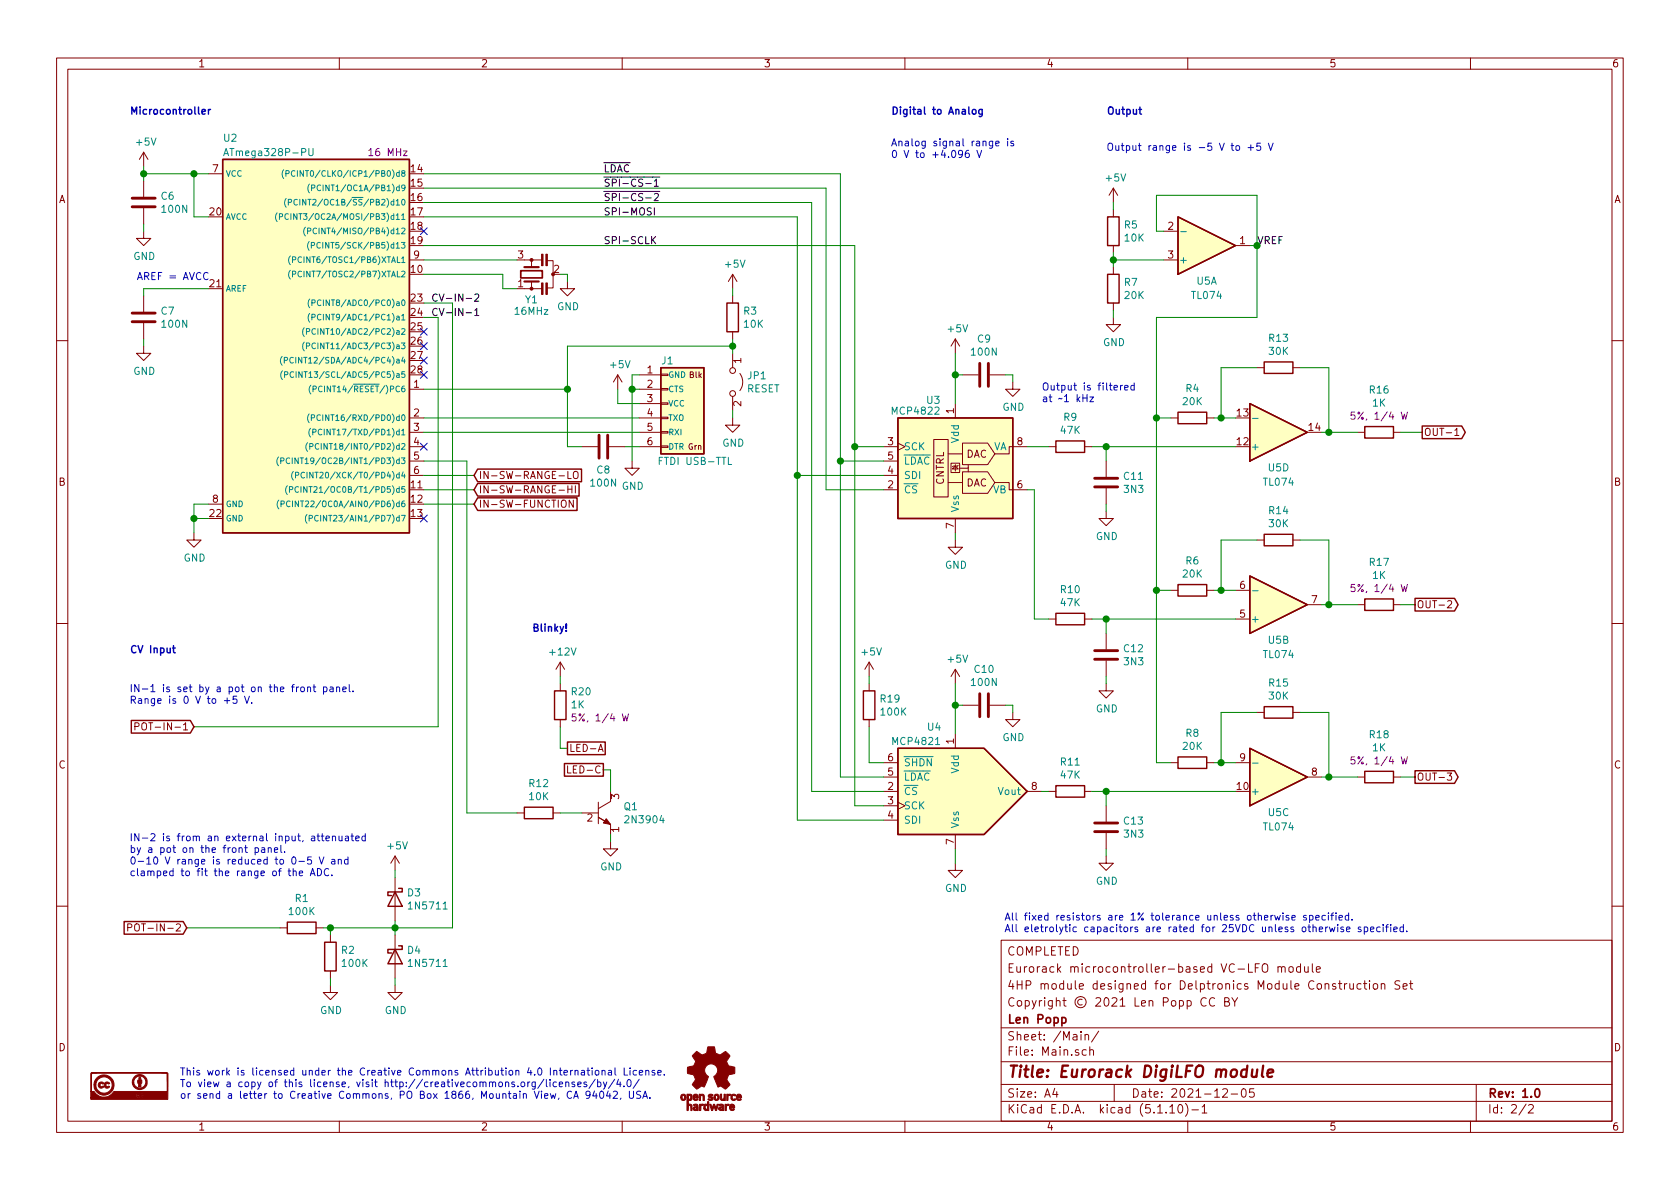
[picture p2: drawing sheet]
<svg xmlns="http://www.w3.org/2000/svg" width="297mm" height="210mm" viewBox="0 0 297 210" stroke-linecap="round" stroke-linejoin="round" font-family="sans-serif">
<g fill="none" stroke="#840000" stroke-width=".18">
<path d="M10 10.3h277v189.9h-277zM12 12.2h273v186.1h-273zM60 10.3v1.9M110 10.3v1.9M160 10.3v1.9M210 10.3v1.9M260 10.3v1.9M25.4 26.9v2.6M25.4 32v2.8M25.4 36.8v2.8M25.4 26.9l-.8 1.3M25.4 26.9l.8 1.3"/>
<path d="M36.8 30.7h2.6M196.8 33.3v2.5M196.8 37.1v1.2M196.8 33.3l-.7 1.2M196.8 33.3l.8 1.2M25.4 40.9v1.3h1.3l-1.3 1.2-1.3-1.2h1.3M25.4 52.3v2.8M25.4 57.1v2.8M72.4 46h2.5M92.7 46h3.1M92.7 51h3.1M94 46v1.2"/>
<path d="M94 49.9v1.1M96.8 46.1h1v4.8h-1.2M100.3 49.8v1.2h1.3l-1.3 1.3-1.2-1.3h1.2M129.5 48.5v2.5M129.5 52.3v1.3M129.5 58.7v1.2M129.5 48.5l-.7 1.3M129.5 48.5l.8 1.3M168.9 59.9v2.6M168.9 59.9l-.8 1.3M168.9 59.9l.8 1.3M196.8 56.1v1.3h1.3l-1.3 1.3-1.2-1.3h1.2"/>
<path d="M196.8 43.4v1.3M196.8 47.2v1.3M196.8 53.6v1.3M205.7 46h2.6M205.7 40.9h2.6M218.4 43.4h2.6M10 60.2h2M25.4 61.2v1.3h1.3l-1.3 1.2-1.3-1.2h1.3M72.4 76.4h2.5M72.4 68.8h2.5M72.4 73.9h2.5M72.4 79h2.5"/>
<path d="M102.9 79h2.8M107.7 79h2.8M109.2 66.3l-.7 1.3M109.2 66.3v2.5M109.2 66.3l.8 1.3M113 76.4h3.8M113 68.8h3.8M113 73.9h3.8M113 79h3.8M113 66.3h3.8M113 71.4h3.8M116.8 78.9h1.3v.2h-1.3z"/>
<path d="M116.8 76.3h1.3v.3h-1.3zM116.8 73.8h1.3v.2h-1.3zM116.8 71.2h1.3v.3h-1.3zM116.8 68.7h1.3v.3h-1.3zM116.8 66.2h1.3v.2h-1.3zM129.5 73.9v1.3h1.3l-1.3 1.2-1.2-1.2h1.2M129.5 62.5v2.5M129.5 70.1v2.5M130.8 66a2.53 2.53 0 0 1 0 3.1M156.2 79h2.5M158.7 78.4l1.3 .6-1.3 .6M165.1 77.7h2.5v10.2h-2.5z"/>
<path d="M168.9 71.4v2.5M170.2 78.4h4.4l1.3 1.9-1.3 1.9h-4.4zM170.2 66.3h2.8M175 66.3h2.8M179.1 67.6v1.2h1.2l-1.2 1.3-1.3-1.3h1.3M181.6 79h-3.2v1.3h-2.5M185.4 79h1.3M191.8 79h1.2M207 73.9h1.3M213.4 73.9h1.2M222.2 65h1.3M228.6 65h1.3"/>
<path d="M240 76.4h1.3M246.4 76.4h1.2M257.2 76.1l.4-.4v1.3M257.2 77h.7M285 60.2h2M34.3 94.2v1.3h1.3l-1.3 1.3-1.3-1.3h1.3M36.8 89.1h2.6M72.4 81.5h2.5M72.4 84.1h2.5M98.8 86.7h1M99.3 88.6l.2-.2a.45 .45 0 0 1 .6 .5v.4l-.2 .4h-.5a1 1 0 0 1-.1-1.1zM100.4 83.4v1.2h.6"/>
<path d="M100.4 85.9v1.3M100.4 86.5h.7M101.1 85.9v1.3M101.4 88.4v1.3l-.8-1.3v1.3M101.4 83.5a.45 .45 0 0 1 .8 0 .88 .88 0 0 1-.3 1.1h-.4a1.07 1.07 0 0 1-.1-1.1zM101.7 85.9v1.3M111.8 81.5v1.3h1.2l-1.2 1.3-1.3-1.3h1.3M156.2 81.5h2.5M156.2 84.1h2.5M156.2 86.6h2.5M167.6 85.3h2.6M167.6 80.3h2.6"/>
<path d="M168.1 81.9h1.6v1.7h-1.6zM168.9 95.5v1.3h1.3l-1.3 1.2-1.3-1.2h1.3M168.9 82.4l.5 .5h-1zM168.9 82.2v1.1M168.9 91.7v2.5M169.4 82.3l-.1 .1h-.8l-.1 .1M170.2 83.4h4.4l1.3 1.9-1.3 1.9h-4.4zM171.2 82.3v.5h-1.5M171.2 82.7v.7M175.9 85.3h2.5v1.3h3.2M195.6 90.4v1.3h1.2l-1.2 1.3-1.3-1.3h1.3M195.6 81.5v2.8"/>
<path d="M195.6 86.4v2.7M222.2 95.5h1.3M228.6 95.5h1.3M10 110.3h2M99.1 117.1l-.8 1.3M99.1 117.1v2.5M99.1 117.1l.7 1.3M153.7 117.1v2.5M153.7 117.1l-.8 1.3M153.7 117.1l.7 1.3M168.9 118.4v2.5M168.9 118.4l-.8 1.2"/>
<path d="M168.9 118.4l.8 1.2M185.4 109.5h1.3M191.8 109.5h1.2M195.6 112v2.8M195.6 116.8v2.8M207 104.4h1.3M213.4 104.4h1.2M218.4 109.5h2.6M218.4 104.4h2.6M231.1 106.9h2.6M240 106.9h1.3M246.4 106.9h1.2"/>
<path d="M256 106.3l.4-.1 .3 .4-.1 .2-.7 .7h.8M285 110.3h2M23.9 128.5l.6-.1v-.5l-.6-.1v1.3M25.1 128a.45 .45 0 0 1 .8 0 .88 .88 0 0 1-.3 1.1l-.4-.1a1.07 1.07 0 0 1-.1-1zM99.1 120.9v1.3M99.1 127.2v1.3M100.4 135.4v1.3h.6M105.8 132.9l.4-1.3 .4 1.3M105.9 132.5h.6M153.7 120.9v1.3M153.7 127.2v1.3M156.2 139.9h2.5"/>
<path d="M156.2 137.4h2.5M156.2 134.9h2.5M168.9 129.8v2.5M170.2 124.7h2.8M175 124.7h2.8M179.1 126v1.2h1.2l-1.2 1.3-1.3-1.3h1.3M181.6 139.9h2.5M185.4 139.9h1.3M191.8 139.9h1.2M195.6 120.9v1.3h1.2l-1.2 1.2-1.3-1.2h1.3M207 134.9h1.3M213.4 134.9h1.2"/>
<path d="M218.4 134.9h2.6M222.2 126h1.3M228.6 126h1.3M231.1 137.4h2.6M240 137.4h1.3M246.4 137.4h1.2M255.9 136.7h.8l-.4 .5 .3 .1v.6l-.5 .1-.2-.2M69.8 151.4l-.7 1.2M69.8 151.4v2.5M69.8 155.2v7.6M69.8 151.4l.8 1.2M91.4 143.8h1.3"/>
<path d="M97.8 143.8h1.3M102.9 143.8h2.9M105.8 141.9v3.8M105.8 144.5l2.1 1.3v1.8M107.9 148.8v1.3h1.3l-1.3 1.3-1.2-1.3h1.2M107.9 141.7l-2.1 1.3M156.2 142.5h2.5M156.2 145h2.5M158.7 141.9l1.3 .6-1.3 .6M168.9 152.6v1.3h1.3l-1.3 1.3-1.3-1.3h1.3M168.9 147.6v2.5M195.6 151.4v1.2h1.2l-1.2 1.3-1.3-1.3h1.3"/>
<path d="M195.6 142.5v2.8M195.6 147.3v2.8M10 160.2h2M22.6 164l.7-.1v-.4l-.7-.1v1.2M23.9 163.5a.45 .45 0 0 1 .7 0 .88 .88 0 0 1-.3 1.1h-.3a1.07 1.07 0 0 1-.1-1.1zM49.5 164.1h1.3M55.9 164.1h1.2M58.4 174.2v1.3h1.3l-1.3 1.3-1.3-1.3h1.3M58.4 165.3v1.3M58.4 171.7v1.3M69.8 174.2v1.3h1.3l-1.3 1.3-1.2-1.3h1.2M69.8 165.3v7.7"/>
<path d="M177 166.3h108v32h-108zM213.3 176.6a.7 .7 0 0 0-1 .2 .7 .7 0 0 0 .2 .9 .55 .55 0 0 0 .8 .1M214.8 176.6a.7 .7 0 0 0-1 .2 .7 .7 0 0 0 .2 .9 .55 .55 0 0 0 .8 .1M216.5 177.1h.5l.2-.1 .1-.3-.3-.3h-.5v1.5h.6l.3-.3a.41 .41 0 0 0-.4-.5M217.8 176.4l.5 .8 .5-.8M218.3 177.2v.7M223.2 170.7a.49 .49 0 0 1 .6-.3 .49 .49 0 0 1 .4 .5v.5a.5 .5 0 0 1-.5 .5 .5 .5 0 0 1-.5-.5zM226 171.1l.2-.2 .3 .1 .1 .9M226 170.9v1M226.6 171.1l.2-.2 .4 .1v.9M227.9 171.1l.3-.2 .4 .2v.7l-.2 .1-.5-.1zM229.9 171l-.4-.1-.3 .3 .1 .6 .2 .1h.4"/>
<path d="M229.9 170.4v1.5M230.7 170.9v.8a.37 .37 0 0 0 .6 .1M231.3 170.9v1M232 170.4v1.3l.2 .2M232.7 171.4l.8-.1-.1-.3-.5-.1-.2 .2 .1 .8h.6M236.7 173.9h.5M236.9 173.4v1.3l.3 .2M237.7 173.9v1M238.2 173.9l-.5 .3M238.7 173.9v.9l.4 .1 .2-.1M239.3 173.9v1M240.6 174l-.4-.1-.3 .3 .1 .6 .2 .1 .4-.1"/>
<path d="M241.1 173.9h.6M241.3 173.4v1.3l.4 .2M242.1 173.4v.2M242.1 173.9v1M242.9 174.1l.2-.2 .4 .2v.7l-.2 .1-.4-.1zM244.2 174.1l.2-.2 .4 .1 .1 .9M244.2 173.9v1M247.5 173.5l-.6-.1-.3 .3 .1 .3 .7 .3 .1 .2-.1 .3a.62 .62 0 0 1-.8 0M248.1 174.4l.7-.1-.1-.3-.4-.1-.2 .2v.7h.6M249.2 173.9h.6M249.4 173.4v1.3l.4 .2M285 160.2h2"/>
<path d="M60 198.3v1.9M110 198.3v1.9M160 198.3v1.9M177 194.8h108M177 191.8h108M177 187.8h108M177 181.8h108M186.5 192.5l-.4 1h1M186.8 193v1M191.1 182.4v.2M191.1 182.9v1M191.8 183.1l.2-.2 .4 .1 .1 .9"/>
<path d="M191.8 182.9v1M192 185.7l-.4-.1-.3 .3 .1 .6 .2 .1 .4-.1M192.7 185.7h.1a.37 .37 0 0 1 .5 .1v.8M192.7 185.1v1.5M194.3 182.3l-1.3 2M197 191.8v3M206.8 195.8l.5-.5v1.5M206.8 196.8h.9M208.5 195.4l.1-.1a.8 .8 0 0 1 .5 .8 .8 .8 0 0 1-.5 .7 1 1 0 0 1-.1-1.4zM209.6 195.1a1.71 1.71 0 0 1 0 2.3M210 198.3v1.9M210.7 196.3h1.2"/>
<path d="M212.5 195.8l.5-.5v1.5M212.5 196.8h.9M216.2 192.7l.2-.2h.4l.2 .5-.9 1h.9M217.7 193.5h1.1M219.6 192.7l.4-.2a.94 .94 0 0 1 0 1.5 .82 .82 0 0 1-.4-1.3zM221.7 192.5h-.7l-.1 .7 .2-.1 .5 .1 .2 .2-.1 .5-.2 .1-.6-.1M260 198.3v1.9M261 191.8v6.5M269.8 195.2l-1.2 2M270.3 195.5l.2-.2h.3l.3 .5-.9 1h.9"/>
<circle cx="129.5" cy="65.5" r=".51"/>
<circle cx="129.5" cy="69.6" r=".51"/>
</g>
<path d="M92.1 47.9h3.8v1.2h-3.8zM187.8 180l.4-.1 .3 .3-.1 .6-.2 .1-.4-.1M271.5 192.7l.2-.2a.81 .81 0 0 1 .6 .6 .81 .81 0 0 1-.3 .8l-.1 .1a.79 .79 0 0 1-.4-1.3z" fill="none" stroke="#840000" stroke-width=".3"/>
<path d="M221.4 189.1v1.2a.59 .59 0 0 0 .7 0M222.3 189.1l-.2 1.3M223.3 188.4l-.2 1.8 .3 .2M224.1 189.8l1-.2-.1-.4-.5-.1-.3 .3v.9l.1 .1 .6-.1" fill="none" stroke="#840000" stroke-width=".41"/>
<g fill="none" stroke="#840000" stroke-width=".25">
<path d="M39.4 28.2h33v66h-33zM195.8 38.3h2.1v5.1h-2.1zM208.3 38.3l10.1 5.1-10.1 5.1zM128.5 53.6h2.1v5.1h-2.1zM195.8 48.5h2.1v5.1h-2.1zM116.8 65h7.7v15.3h-7.7zM158.7 73.9h20.4v17.8h-20.4zM186.7 78h5.1v2h-5.1zM208.3 72.9h5.1v2h-5.1zM221 71.4l10.1 5-10.1 5.1zM223.5 64h5.1v2h-5.1zM241.3 75.4h5.1v2.1h-5.1z"/>
<path d="M251.5 75.3h6.9l.7 1.1-.7 1.2h-6.9zM84.5 85.5h17.9v2.2h-17.9l-.7-1.1zM84.5 88h17.5v2.3h-17.5l-.7-1.2zM84.5 83h18.3v2.2h-18.3l-.7-1.1zM223.5 94.5h5.1v2h-5.1zM186.7 108.5h5.1v2h-5.1zM208.3 103.4h5.1v2h-5.1zM221 101.8l10.1 5.1-10.1 5.1zM241.3 105.9h5.1v2h-5.1zM250.2 105.8h7l.6 1.1-.6 1.1h-7zM23.2 127.4h10.5l.6 1.1-.6 1.1h-10.5zM98 122.2h2.1v5h-2.1z"/>
<path d="M99.8 135h6.9v2.3h-6.9zM100.3 131.2h6.7v2.2h-6.7zM152.7 122.2h2v5h-2zM158.7 132.3h15.3l7.6 7.6-7.6 7.7h-15.3zM186.7 138.9h5.1v2.1h-5.1zM208.3 133.9h5.1v2h-5.1zM221 132.3l10.1 5.1-10.1 5.1zM223.5 125h5.1v2h-5.1zM241.3 136.4h5.1v2h-5.1zM250.2 136.3h7l.6 1.1-.6 1.1h-7zM69.8 157.7l1.3 2.6h-2.5zM70.5 157.1h.6v.6h-2.5v.7h.6"/>
<path d="M92.7 142.7h5.1v2.1h-5.1zM21.9 163h10.5l.6 1.1-.6 1.1h-10.5zM50.8 163.1h5.1v2h-5.1zM57.4 166.6h2v5.1h-2zM69.8 167.9l1.3 2.5h-2.5zM70.5 167.3h.6v.6h-2.5v.6h.6"/>
</g>
<path d="M239.5 72.9h-.6v.6l.4-.2 .3 .3v.3l-.3 .2-.4-.1M247.8 72.9l.3 1.2 .2-.9 .2 .9 .3-1.2M239.5 103.3h-.6v.7l.4-.2 .3 .3v.3l-.3 .2-.4-.1M247.8 103.3l.3 1.3 .2-.9 .2 .9 .3-1.3M101.8 126.2h-.6l-.1 .6 .5-.1 .3 .3v.3l-.3 .2-.5-.1M110 126.2l.3 1.3 .3-.9 .2 .9 .3-1.3M239.5 133.8h-.6v.6l.4-.1 .3 .3v.3l-.3 .2-.4-.1M247.8 133.8l.3 1.3 .2-.9 .2 .9 .3-1.3" fill="none" stroke="#840084" stroke-width=".18"/>
<g fill="none" stroke="#840000" stroke-width=".51">
<path d="M23.4 36.6h4M23.4 35h4M23.4 56.9h4M23.4 55.4h4M105.9 77v4M107.4 77v4M173.2 64.3v4M174.8 64.3v4M193.5 86.1h4.1M193.5 84.6h4.1M193.5 116.6h4.1M193.5 115.1h4.1"/>
<path d="M173.2 122.7v4M174.8 122.7v4M193.5 147.1h4.1M193.5 145.5h4.1"/>
</g>
<g fill="#ffffc2" stroke="#ffffc2" stroke-width=".18">
<path d="M221 101.8l10.1 5.1-10.1 5.1z"/>
<path d="M158.7 132.3h15.3l7.6 7.6-7.6 7.7h-15.3z"/>
<path d="M221 132.3l10.1 5.1-10.1 5.1z"/>
<path d="M221 71.4l10.1 5-10.1 5.1z"/>
<path d="M39.4 28.2h33v66h-33z"/>
<path d="M105.8 144.5l2.1 1.3z"/>
<path d="M116.8 65h7.7v15.3h-7.7z"/>
<path d="M208.3 38.3l10.1 5.1-10.1 5.1z"/>
<path d="M158.7 73.9h20.4v17.8h-20.4z"/>
</g>
<g fill="none" stroke="#008484" stroke-width=".18">
<path d="M39.5 27.5l.5-1.2 .4 1.2M39.7 27.2h.6M49 37.6a1.2 1.2 0 0 0 0 1.6M49.4 38.3h.5v-.4l-.5-.1v1M50.2 30a1.2 1.2 0 0 0 0 1.6M50.5 30.7h.5l.1-.5h-.6v1M50.6 35.1a1.2 1.2 0 0 0 0 1.5M51 35.8l.5-.1v-.4l-.5-.1v1.1M51 37.9a.45 .45 0 0 0-.6 .1 .45 .45 0 0 0 0 .6l.3 .2 .3-.1M51.4 37.8v1M52.1 30.2a.46 .46 0 0 0-.6 .5 .46 .46 0 0 0 .6 .4M52.6 35.3a.46 .46 0 0 0-.6 .1 .46 .46 0 0 0 0 .6l.3 .3 .3-.1"/>
<path d="M52.6 30.2v1M53 35.2v1.1M54.6 26.3v1l.3 .2h.3l.1-.2v-1M54.7 32.6a1.2 1.2 0 0 0 0 1.5M55.1 33.2h.5v-.4l-.5-.1v1M56.7 32.8a.46 .46 0 0 0-.6 .4 .46 .46 0 0 0 .6 .4M51.3 47.8a1.13 1.13 0 0 0 0 1.5M51.3 45.3a1.13 1.13 0 0 0 0 1.5M51.7 48.5l.5-.1v-.4l-.5-.1v1.1M51.7 45.9h.5v-.4l-.5-.1v1M53.3 48a.46 .46 0 0 0-.6 .4 .46 .46 0 0 0 .6 .5M53.3 45.5a.46 .46 0 0 0-.6 .4 .46 .46 0 0 0 .6 .4"/>
<path d="M53.8 58a1.2 1.2 0 0 0 0 1.5M54 40.2a1.13 1.13 0 0 0 0 1.5M54.2 58.6h.5v-.4l-.5-.1v1M54.4 40.9l.5-.1v-.4l-.5-.1v1M54.7 42.7a1.2 1.2 0 0 0 0 1.6M54.8 52.9a1.2 1.2 0 0 0 0 1.5M54.8 55.4a1.2 1.2 0 0 0 0 1.6M55 43.4h.5l.1-.5h-.6v1M55.1 53.6l.5-.1 .1-.4-.6-.1v1M55.1 56.1h.5l.1-.5h-.6v1M55.8 58.2a.46 .46 0 0 0-.7 .4 .46 .46 0 0 0 .7 .4M56 40.4a.46 .46 0 0 0-.7 .4 .46 .46 0 0 0 .7 .4"/>
<path d="M56.6 42.9a.46 .46 0 0 0-.5 .1 .46 .46 0 0 0 0 .6l.3 .3 .2-.1M56.7 53.1a.46 .46 0 0 0-.6 .4 .46 .46 0 0 0 .6 .4M56.7 55.6a.46 .46 0 0 0-.6 .5 .46 .46 0 0 0 .6 .4M208.8 41h1M49.9 63a1.13 1.13 0 0 0 0 1.6M49.9 65.6a1.13 1.13 0 0 0 0 1.5M50.3 63.7h.4l.1-.4-.5-.1v1M50.3 66.3l.5-.1 .1-.4-.6-.1v1M51.9 63.3a.46 .46 0 0 0-.7 .4 .46 .46 0 0 0 .7 .4M51.9 65.8a.46 .46 0 0 0-.6 .4 .46 .46 0 0 0 .6 .4M52.3 63.2v1M52.3 65.7v1"/>
<path d="M53.8 60.5a1.2 1.2 0 0 0 0 1.5M54.2 61.2l.5-.1v-.4l-.5-.1v1.1M54.4 78.3a1.13 1.13 0 0 0 0 1.5M54.7 73.2a1.2 1.2 0 0 0 0 1.5M54.8 79l.4-.1 .1-.4-.5-.1v1M54.9 75.7a1.13 1.13 0 0 0 0 1.6M55 68.1a1.13 1.13 0 0 0 0 1.6M55 73.9l.5-.1 .1-.4-.6-.1v1.1M55.3 76.4h.5v-.4l-.5-.1v1M55.3 68.8h.5l.1-.5h-.6v1M55.8 60.7a.46 .46 0 0 0-.7 .4 .46 .46 0 0 0 .7 .5M56.4 78.5a.46 .46 0 0 0-.7 .4 .46 .46 0 0 0 .7 .4"/>
<path d="M56.6 73.4a.46 .46 0 0 0-.5 .1 .46 .46 0 0 0 0 .6l.3 .3 .2-.1M56.9 76a.46 .46 0 0 0-.6 .4 .46 .46 0 0 0 .6 .4M56.9 68.3a.46 .46 0 0 0-.6 .5 .46 .46 0 0 0 .6 .4M221.5 74h1M49.3 80.8a1.13 1.13 0 0 0 0 1.6M49.3 88.4a1.13 1.13 0 0 0 0 1.6M49.6 81.5h.5l.1-.5h-.6v1M49.7 89.1h.5v-.4l-.5-.1v1M50.8 85.9a1.13 1.13 0 0 0 0 1.5M51.2 86.6l.5-.1v-.4l-.5-.1v1.1M51.2 81a.46 .46 0 0 0-.6 .5 .46 .46 0 0 0 .6 .4M51.3 88.7a.46 .46 0 0 0-.7 .4 .46 .46 0 0 0 .7 .4"/>
<path d="M51.7 81v1M51.7 88.6v1M51.9 83.4a1.13 1.13 0 0 0 0 1.5M52.2 84h.5l.1-.4-.6-.1v1M52.8 86.1a.46 .46 0 0 0-.7 .4 .46 .46 0 0 0 .7 .5M53.2 86v1.1M53.8 83.6a.46 .46 0 0 0-.6 .4 .46 .46 0 0 0 .6 .4M54.3 91a1.2 1.2 0 0 0 0 1.5M54.3 83.5v1M54.7 91.7l.4-.1 .1-.4-.5-.1v1M56.3 91.2a.46 .46 0 0 0-.7 .4 .46 .46 0 0 0 .7 .4M128.8 80.9v1.2h.6"/>
<path d="M221.5 104.5h1M221.5 134.9h1M78.4 160.8h.7M78.4 170.9h.7"/>
</g>
<g fill="#840000" stroke="#840000" stroke-width=".18">
<path d="M24.2 193.5l.3 .1-.2 .1z"/>
<path d="M24.3 193.8h.2a.14 .14 0 0 1-.1 .2 .14 .14 0 0 1-.2-.1z"/>
<path d="M24.4 191h.6l-.1 1.2h-.4v-.5a.43 .43 0 0 1-.1-.7z"/>
<path d="M17.5 191.5l.3-.2 .4 .1 .1 .2-.1 .1a.24 .24 0 0 0-.3-.1 .24 .24 0 0 0-.2 .2l.2 .4 .5-.1a.56 .56 0 0 1-.8 .2 .56 .56 0 0 1-.1-.8z"/>
<path d="M18.5 191.5a.55 .55 0 0 1 .9 .1l-.1 .1a.34 .34 0 0 0-.6 .2 .32 .32 0 0 0 .2 .3 .32 .32 0 0 0 .4-.1h.1a.53 .53 0 0 1-.8 .2 .53 .53 0 0 1-.1-.8z"/>
<path d="M23.9 190.3a1.33 1.33 0 0 1 2 .4 1.33 1.33 0 0 1-.8 1.9 1.33 1.33 0 0 1-1.7-1.1h.2a1.07 1.07 0 0 0 1.3 .9 1.07 1.07 0 0 0 .9-1.3 1.07 1.07 0 0 0-1.4-.8 1.13 1.13 0 0 0-.8 1.2h-.2v-.3l.1-.5z"/>
<path d="M17.1 190.7a1.78 1.78 0 0 1 2.8 .2 1.78 1.78 0 0 1-1 2.6 1.78 1.78 0 0 1-2.3-1.7h.3a1.44 1.44 0 0 0 2 1.4 1.44 1.44 0 0 0 .4-2.4 1.44 1.44 0 0 0-2.3 .7l-.1 .3h-.3l.1-.6z"/>
<path d="M16.1 189.8l.1-.1h13.3l.2 .1v4.6h-13.6v-.3h8.2a.3 .3 0 0 0 .4-.1 .3 .3 0 0 0-.1-.4l.1-.1-.2-.1h.2l.4 .7 .3-.7-.3 .2-.2-.2h-.8v.7h-8v-1.1h.5a2.04 2.04 0 0 0 3.5 0h9.5l-.1-3.2h-13.3v3.2h-.1z"/>
<path d="M107.2 144.8l.7 1-1.2-.3z"/>
<path d="M96.5 50h.3v2.1h-.3z"/>
<path d="M95.8 50h.2v2.1h-.2z"/>
<path d="M96.5 45h.3v2h-.3z"/>
<path d="M95.8 45h.2v2h-.2z"/>
<path d="M128.5 193.5h.8l-.6 .3v.8h-.2z"/>
<path d="M128.2 195.3h.8l-.5 .3-.1 .8h-.2z"/>
<path d="M123.7 195.3h.7l-.1 .2h-.3l-.1 .9h-.1h-.1z"/>
<path d="M123.6 193.5l.3 .1a.4 .4 0 0 1 .4-.1 .4 .4 0 0 1 .2 .4v.7h-.2v-.7a.22 .22 0 0 0-.3-.2 .22 .22 0 0 0-.1 .3v.6h-.3z"/>
<path d="M127.4 193.5h.2v.8a.2 .2 0 0 0 .2 .1 .2 .2 0 0 0 .2-.1v-.8h.2v1.1h-.2v-.1a.39 .39 0 0 1-.5 .1 .39 .39 0 0 1-.2-.4z"/>
<path d="M129.3 193.7l.5-.2 .3 .2-.1 .1a.31 .31 0 0 0-.5 0 .31 .31 0 0 0 0 .5 .31 .31 0 0 0 .5 0l.1 .1a.52 .52 0 0 1-.9-.1z"/>
<path d="M120.5 193.6a.52 .52 0 0 1 .8 .4 .52 .52 0 0 1-.8 .5l-.1-.4h.2l.1 .3 .3-.1v-.5l-.1-.1-.3 .1v.3h-.2z"/>
<path d="M129.1 195.4a.48 .48 0 0 1 .6-.1 .48 .48 0 0 1 .2 .6h-.7a.27 .27 0 0 0 .2 .3 .27 .27 0 0 0 .3-.1h.1a.42 .42 0 0 1-.5 .3 .42 .42 0 0 1-.3-.5v-.2h.7l-.2-.3-.3 .3h-.2z"/>
<path d="M130.4 193.6l.4-.1 .3 .4v.2l-.7 .1a.29 .29 0 0 0 .2 .2 .29 .29 0 0 0 .3-.1l.2 .1a.51 .51 0 0 1-.7 .1 .51 .51 0 0 1-.2-.6h.7l-.3-.2-.2 .2h-.2z"/>
<path d="M124.5 195.3l.2-.1 .4 .1v-.5h.2v1.6l-.2-.1a.37 .37 0 0 1-.4 .1 .37 .37 0 0 1-.2-.4l.4 .2 .2-.2-.1-.5h-.2l-.1 .5h-.2z"/>
<path d="M125.5 195.3h.2l.2 .7 .3-.7h.1l.3 .7 .2-.7h.3l-.4 1.1a.42 .42 0 0 1-.4-.6l-.1-.1-.2 .7h-.2z"/>
<path d="M122.6 193.7l.2-.2a.51 .51 0 0 1 .5 .1 .51 .51 0 0 1 .2 .5l-.7 .1 .1 .2h.4a.4 .4 0 0 1-.4 .3 .4 .4 0 0 1-.3-.4v-.4h.6a.21 .21 0 0 0-.2-.2 .21 .21 0 0 0-.2 .2h-.2z"/>
<path d="M126.3 193.7a.46 .46 0 0 1 .5-.2 .46 .46 0 0 1 .4 .4v.3a.46 .46 0 0 1-.6 .4 .46 .46 0 0 1-.4-.5h.3v.1a.23 .23 0 0 0 .3 .2 .23 .23 0 0 0 .1-.3 .25 .25 0 0 0-.2-.4 .25 .25 0 0 0-.2 .4h-.3z"/>
<path d="M125.3 193.6l.5-.1 .3 .1-.1 .2-.4-.1-.1 .2a.39 .39 0 0 1 .5 .2 .39 .39 0 0 1-.3 .5l-.6-.2 .2-.1 .5 .1v-.2a.39 .39 0 0 1-.5-.1 .39 .39 0 0 1 0-.5z"/>
<path d="M127.2 195.3a.51 .51 0 0 1 .8 .2v.9l-.3-.1a.41 .41 0 0 1-.6-.2l.5 .1 .1-.2v-.1h-.3l-.1 .2h-.2l.1-.3 .5-.1v-.2h-.4z"/>
<path d="M122.6 195.4l.1-.1a.48 .48 0 0 1 .6 0 .48 .48 0 0 1 .1 .5v.6l-.2-.1a.47 .47 0 0 1-.7-.2l.6 .1 .1-.3-.7 .2 .2-.3 .5-.1-.2-.3-.3 .1z"/>
<path d="M121.5 193.5h.6l.3 .2v.7l-.3 .2-.4-.1v.8a.41 .41 0 0 1 .7 .2v.9h-.3v-.8a.21 .21 0 0 0-.2-.1 .21 .21 0 0 0-.2 .2v.7h-.2v-2.3h.2v.2a.2 .2 0 0 0 .3 .1 .2 .2 0 0 0 .1-.2v-.4l-.2-.1-.2 .2v.2h-.2z"/>
<path d="M122.5 186.6l.7-.7 .3 .3a.81 .81 0 0 0 1 .3 .81 .81 0 0 0 .5-.9l.2-.5h1.1l.1 .7a.77 .77 0 0 0 1.1 .7l.7-.6 .9 .8-.7 1 .2 .4a.98 .98 0 0 0 1.1 .6l.2 .1v1l-1.1 .3-.3 .9 .3 .4a.44 .44 0 0 1 .3 .4 .44 .44 0 0 1-.4 .4 .45 .45 0 0 1-.4 .4 .45 .45 0 0 1-.5-.3l-.4-.3-.5 .2-.7-1.8a1.21 1.21 0 0 0 .6-1.5 1.21 1.21 0 0 0-1.6-.7 1.27 1.27 0 0 0 0 2.2l-.7 1.8h-.2a.41 .41 0 0 0-.7 .1l-.4 .3-.6-.6a.47 .47 0 0 1 .2-.7l.2-.4-.4-.8-.5-.1a.4 .4 0 0 1-.6-.4v-.6a.51 .51 0 0 1 .8-.4 .49 .49 0 0 0 .5-.5l.2-.4-.6-.9z"/>
<circle cx="24.7" cy="190.7" r=".18"/>
<circle cx="94" cy="51" r=".25"/>
<circle cx="94" cy="46" r=".25"/>
</g>
<path d="M92.7 49.8h2.5M92.7 47.2h2.5" fill="none" stroke="#840000" stroke-width=".38"/>
<g fill="none" stroke="#008400" stroke-width=".18">
<path d="M25.4 30.7h11.4M25.4 29.5v2.5M25.4 39.6v1.3M34.3 30.7v7.6h2.5M74.9 33.3h71.1v53.3h10.2M74.9 38.3h66.1v106.7h15.2M74.9 35.8h68.6v104.1h12.7M74.9 30.7h73.7v106.7h7.6M196.8 35.8v1.3M25.4 59.9v1.3M36.8 51h-11.4v1.3M74.9 53.6h5.1v110.5h-22.9"/>
<path d="M74.9 56.1h2.6v72.4h-43.2M74.9 43.4h76.2v99.1h5.1M74.9 46h16.5M74.9 48.5h14v2.5h2.5M99.1 48.5h1.2v1.3M129.5 51v1.3M129.5 59.9v2.6M196.8 46h8.9M196.8 44.7v2.5M196.8 54.9v1.2M205.7 40.9h-1.2v-6.4h17.7v21.6h-17.7v78.8h2.5M221 43.4h1.2"/>
<path d="M74.9 73.9h38.1M74.9 76.4h38.1M74.9 68.8h25.4M109.2 68.8v2.6h3.8M110.5 79h2.5M111.8 68.8h1.2M113 66.3h-1.2v15.2M129.5 61.2h-29.2v17.8h2.6M129.5 72.6v1.3M151.1 79h5.1M168.9 62.5v8.9M168.9 66.3h1.3"/>
<path d="M177.8 66.3h1.3v1.3M181.6 79h3.8M193 79h25.4M195.6 79v2.5M204.5 73.9h2.5M214.6 73.9h3.8M222.2 65h-6.3v8.9M229.9 65h5v11.4M233.7 76.4h6.3M247.6 76.4h3.9M34.3 91.7h2.5M36.8 89.1h-2.5v5.1"/>
<path d="M74.9 86.6h8.9M74.9 81.5h7.6v62.3h8.9M74.9 84.1h8.9M74.9 89.1h8.9M141 84.1h15.2M148.6 81.5h7.6M168.9 94.2v1.3M181.6 86.6h1.3v22.9h2.5M195.6 89.1v1.3M222.2 95.5h-6.3v8.9M229.9 95.5h5v11.4M99.1 119.6v1.3"/>
<path d="M153.7 119.6v1.3M193 109.5h25.4M195.6 109.5v2.5M195.6 119.6v1.3M204.5 104.4h2.5M214.6 104.4h3.8M233.7 106.9h6.3M247.6 106.9h2.6M99.1 128.5v3.8h1.2M106.7 136.1h1.2v3.8M153.7 128.5v6.4h2.5M168.9 120.9v8.9"/>
<path d="M168.9 124.7h1.3M177.8 124.7h1.3v1.3M184.1 139.9h1.3M193 139.9h25.4M195.6 139.9v2.6M214.6 134.9h3.8M222.2 126h-6.3v8.9M229.9 126h5v11.4M233.7 137.4h6.3M247.6 137.4h2.6M69.8 153.9v1.3M99.1 143.8h3.8"/>
<path d="M107.9 147.6v1.2M168.9 150.1v2.5M195.6 150.1v1.3M33 164.1h16.5M58.4 164.1v1.2M58.4 173v1.2M69.8 162.8v2.5M69.8 173v1.2"/>
</g>
<g fill="none" stroke="#000" stroke-width=".18">
<path d="M113.9 33.9h2.8M113.9 31.3h2.8M114.2 35h.9M114.2 32.5h.9M115.1 36.8l-.4-.1-.2 .2v.3l.5 .3 .1 .3-.2 .2h-.5M115.7 34.3l.5-.1 .2 .4v.2l-.8 .7h.8M115.7 32l.4-.3v1.2M115.7 32.9h.7M115.7 36.7v1.3M82.4 52.8h1M82.4 55.3h1M83.9 52.1l.5-.1 .3 .3-.1 .2-.7 .8h.8"/>
<path d="M83.9 54.9l.4-.4v1.3M83.9 55.8h.8M115.4 42.4l.5 .7M115.9 41.8l-.7 .8"/>
</g>
<g fill="none" stroke="#0000c2" stroke-width=".18">
<path d="M171.3 26.6l-.4 .1a.81 .81 0 0 0 0 1.2l.4-.1 .1-.5-.3-.2h-.2l-.2 .2M172.7 26.6l.5 1.3 .4-1.3M175.5 25v1l-.2 .2h-.3M175.5 25h-.4l-.2 .2 .1 .5h.5M176 25.4l.7-.1-.1-.3h-.4l-.2 .1 .1 .6h.5M178.2 24.5v.2M178.2 25v.8M179.2 25h-.3l-.2 .1 .1 .2 .4 .1v.3h-.5M218.6 25.8l.3-.1 .3 .3-.2 .5-.3 .1-.1-.1zM220.7 26.1h.9M221.2 25.6v1M222.9 25.3h-.7v.6l.2-.1 .4 .1 .1 .6-.2 .1-.5-.1"/>
<path d="M224.3 25.3l.4 1.3 .4-1.3M36.8 48.3a.6 .6 0 0 0-.9 .4 .6 .6 0 0 0 .6 .7l.3-.1M191.5 69.8v1.2M191.5 70.4h.7M192.2 69.8v1.2M192.7 70.2h.6l-.6 .8h.6M197 68.5l.6-.1-.1-.2-.3-.1-.2 .2v.6h.5M198.1 68.1v.9M198.5 68.1l-.4 .3M198.9 68.5l.6-.1-.1-.2-.4-.1-.1 .2v.6h.5M200.5 68.2l-.3-.1-.3 .3 .2 .5h.4M200.5 67.7v1.3"/>
<path d="M39.7 123.9h.9M40.2 123.4v1M41.9 123.1h-.7v.6l.2-.1 .5 .1v.6l-.2 .1-.5-.1M43.2 123.1l.5 1.3 .4-1.3M44.5 124.3v.1M53.2 121.6l.2-.1 .4 .1v.5l-.1 .2h-.3l-.2-.1zM54.4 121.6l.2-.1h.3v.8M54.4 121.5v.8M55.3 121.5h.5M55.5 121.1v1l.3 .2M57.2 121.5h.4l.2 .2-.1 .6h-.5M57.2 121.5v1.3"/>
<path d="M58.4 121.5h.5v.8M58.9 121.8h-.4l-.2 .2 .2 .3h.4M59.5 121.6l.2-.1h.3v.8M59.5 121.5v.8M60.6 121.9l.6-.1-.1-.3h-.3l-.2 .2 .1 .6h.4M61.7 121.1v1l.2 .2M62.4 122.2v.1M45.1 150l.4-.1 .2 .2-.1 .6h-.5M45.1 149.9v1.3M46.3 150h.5v.7M46.8 150.2l-.4 .1-.2 .1 .2 .3h.4M47.4 150l.2-.1 .3 .1 .1 .7"/>
<path d="M47.4 149.9v.8M48.5 150.3l.6-.1-.1-.2-.3-.1-.2 .2 .1 .6h.4M49.7 149.5v1.1l.1 .1M50.3 150.6v.1M51.8 154.1l.2-.1 .3 .1 .1 .8M51.8 153.6v1.3M52.9 152.3h.9M52.9 154.4l.6-.1v-.2l-.4-.1-.2 .2 .1 .6h.5M54.9 154.9l.4-1.3 .4 1.3M55 154.5h.6M55 151.5h-.6v.6l.2-.1 .4 .1v.6l-.1 .1-.5-.1M55.1 147.9h.5l.1 .8"/>
<path d="M55.7 148.2h-.5l-.2 .2 .1 .2h.6M56.1 147.8h.4M56.1 153.6a.64 .64 0 0 1 .7 .6 .64 .64 0 0 1-.7 .7zM56.2 147.4v1.1l.3 .2M56.4 151.5l.4 1.3 .5-1.3M56.8 147.8h.5M57 147.4v1.1l.3 .2M57.6 148.3l.6-.1v-.3l-.4-.1-.2 .2 .1 .6h.5M58.1 153.7a.6 .6 0 0 0-.8 .4 .6 .6 0 0 0 .6 .8l.2-.2M58.7 152h.5v.8M58.7 154.7v.2M58.8 148l.2-.2 .3 .1v.8"/>
<path d="M58.8 147.8v.9M59.2 152.3h-.4l-.2 .2 .2 .3 .4-.1M59.8 152.1l.2-.1h.3l.1 .8M59.8 152v.8M59.9 147.8l.1 .8 .3 .1 .2-.1M60.5 147.8v.9M61.1 147.9h.5v.8M61.5 152h-.4l-.2 .2 .1 .5h.5M61.5 151.5v1.3M61.6 148.2h-.4l-.2 .2 .1 .2h.5M62.1 147.8h.4M62.2 147.4v1.1l.3 .2"/>
<path d="M62.9 148.3l.6-.1-.1-.3-.3-.1-.2 .2 .1 .6h.4M64.6 147.9l-.4-.1-.2 .3 .1 .5h.5M64.6 147.4v1.3M226.8 161.4v.2M227.9 161.9h-.3l-.2 .1v.2l.5 .2v.3h-.5M228.4 162.3l.6-.1v-.3h-.4l-.2 .1 .1 .7h.5M231 161.9h-.3l-.2 .1v.2l.5 .2v.3h-.5M231.5 161.9h.4l.3 .2-.2 .6h-.5M231.5 161.9v1.2M232.6 162.3l.6-.1v-.3h-.4l-.2 .1 .1 .7h.5M234.3 161.9h-.3l-.3 .2 .2 .6h.4M234.8 163.9l-.4 .3"/>
<path d="M234.9 161.4v.2M234.9 161.9v.8M235.1 163.9l.2 .9 .2-.6 .3 .6 .2-.9M235.3 161.9h.5M235.8 161.4l-.3 .2v1.1M236.2 161.4v.2M236.2 161.9v.8M236.5 163.5v.1M236.5 163.9v.9M236.8 162.3l.6-.1-.1-.3h-.4l-.1 .1v.7h.5M237.5 164l-.3-.1-.1 .2v.2l.4 .1v.3h-.4M238.1 164.3l.6-.1-.1-.2-.3-.1-.2 .2 .1 .6h.4"/>
<path d="M238.5 161.9h-.4l-.3 .2 .2 .6h.5M238.5 161.4v1.3M239.1 162.6v.1M240.6 164l-.3-.1-.2 .2 .1 .2 .4 .1v.3h-.5M241.2 164l.4-.1 .2 .3-.1 .5h-.5M241.2 163.9v1.3M242.3 164.3l.6-.1v-.2l-.4-.1-.2 .2 .1 .6h.5M244 164l-.3-.1-.3 .3 .1 .5h.5M244.6 163.5v.1M244.6 163.9v.9M245 163.9h.5M245.5 163.5l-.3 .2v1.1"/>
<path d="M245.9 163.5v.1M245.9 163.9v.9M246.4 164.3l.6-.1v-.2l-.4-.1-.2 .2 .1 .6h.5M248.1 164l-.3-.1-.3 .3 .1 .5h.5M248.1 163.5v1.3M248.7 164.6v.2M94.6 191.3v1.2l-.2 .1-.3-.1M94.6 191.4l-.3-.1-.2 .3 .1 .5h.4M96.2 190.8l-1.1 1.7M96.6 190.9v1.1l.2 .2M97.3 190.9v.1M97.3 191.3v.9"/>
<path d="M98.4 191.4l-.4-.1-.2 .3 .1 .5h.5M98.9 191.7l.6-.1-.1-.2-.3-.1-.2 .2v.6h.5M100 191.5l.2-.2 .3 .1 .1 .8M100 191.3v.9M100.9 189.3v.8M101.1 193.1a.6 .6 0 0 0-.9 .4 .6 .6 0 0 0 .6 .7l.3-.1M101.2 189.3h-.2l-.1 .2M101.4 194.2l.5-1.2 .4 1.2M101.5 193.9h.7M101.6 191.4l-.3-.1-.2 .2 .1 .2 .4 .1v.3h-.5M101.7 189.4l.2-.1h.3v.8M101.7 189.3v.8"/>
<path d="M102.2 191.7l.5-.1v-.2l-.4-.1-.1 .2v.6h.5M102.8 189.3h.5l.1 .8M103.4 189.6h-.5l-.2 .2 .1 .3h.6M103.7 191.4l-.3-.1-.2 .2 .1 .2 .4 .1v.3h-.5M103.8 189.3h.5M104 188.8v1.1l.3 .2M104.3 193.5l-.2 .2h-.4l-.1-.2 .1-.4 .1-.1h.3l.2 .2a.97 .97 0 0 1-.2 1h-.4M104.7 188.8v.2M104.7 189.3v.8M105.1 192.9l-.3 .9h.8M105.2 190.8l-1.1 1.7M105.3 189.4l.2-.1 .3 .1 .1 .5-.1 .2h-.3l-.2-.1z"/>
<path d="M105.4 193.4v.8M105.7 191.4l.3-.1 .2 .3-.1 .5h-.4M105.7 190.9v1.3M106.1 193.1l.2-.1a.67 .67 0 0 1 .5 .6 .67 .67 0 0 1-.5 .6l-.2-.2-.1-.3zM106.5 189.4l.1-.1h.3l.1 .8M106.5 189.3v.8M106.7 191.3l.3 .9M107.3 191.3l-.4 1.2-.2 .1M107.5 192.9l-.3 .9h.8M107.6 189.3h.5v.8M107.8 193.4v.8M108.1 189.6h-.4l-.2 .2 .1 .3h.5"/>
<path d="M108.4 193.1l.5-.1 .3 .3-.8 .9h.8M108.7 190.8l-1.1 1.7M108.7 188.8v1.1l.2 .2M109.3 190.8l-.3 .9h.8M109.7 191.3v.9M109.8 194.2l-.1 .2M110.3 192v.2M110.4 188.8v1.3h.6M111 191l.2-.1a.67 .67 0 0 1 .4 .6 .67 .67 0 0 1-.4 .7l-.4-.5zM111.3 193v1l.2 .2h.4l.1-.2v-1M111.4 188.8v.2M111.4 189.3v.8"/>
<path d="M112.5 189.3h-.3l-.3 .2 .2 .6h.4M113 189.7l.6-.1v-.3h-.4l-.2 .2 .1 .6h.5M113 190.8l-1.1 1.7M113.3 193h-.5l-.2 .1v.3l.6 .3 .1 .3-.3 .2h-.5M113.6 194.2l.5-1.2 .4 1.2M113.8 193.9h.6M114.2 189.4l.2-.1h.3v.8M114.2 189.3v.8M114.9 194.1v.1M115.7 189.3h-.3l-.1 .2v.1l.4 .2v.3h-.4M116.3 189.7l.6-.1-.1-.3h-.3l-.2 .2 .1 .6h.4M117.4 190v.1"/>
</g>
<path d="M36.9 19.3v.9M37.2 19.3l-.3 .3M172 19.5l.1-.2 .4 .2 .1 .5-.2 .1-.3 .1-.1-.1zM173.7 19.3l-.1 1.2-.2 .1-.3-.1M173.7 19.4l-.4-.1-.2 .3 .1 .5h.5M30.5 114.6h.5M30.7 114.2v1.1l.3 .1" fill="none" stroke="#0000c2" stroke-width=".25"/>
<g fill="#008400" stroke="#008400" stroke-width=".25">
<circle cx="141" cy="84.1" r=".51"/>
<circle cx="34.3" cy="30.7" r=".51"/>
<circle cx="235" cy="76.4" r=".51"/>
<circle cx="204.5" cy="104.4" r=".51"/>
<circle cx="204.5" cy="73.9" r=".51"/>
<circle cx="58.4" cy="164.1" r=".51"/>
<circle cx="196.9" cy="46" r=".51"/>
<circle cx="195.6" cy="109.5" r=".51"/>
<circle cx="151.1" cy="79" r=".51"/>
<circle cx="148.6" cy="81.5" r=".51"/>
<circle cx="25.4" cy="30.7" r=".51"/>
<circle cx="222.3" cy="43.4" r=".51"/>
<circle cx="215.9" cy="73.9" r=".51"/>
<circle cx="34.3" cy="91.7" r=".51"/>
<circle cx="168.9" cy="66.3" r=".51"/>
<circle cx="235" cy="137.4" r=".51"/>
<circle cx="215.9" cy="134.9" r=".51"/>
<circle cx="100.3" cy="68.8" r=".51"/>
<circle cx="111.8" cy="68.8" r=".51"/>
<circle cx="168.9" cy="124.7" r=".51"/>
<circle cx="195.6" cy="79" r=".51"/>
<circle cx="215.9" cy="104.4" r=".51"/>
<circle cx="195.6" cy="139.9" r=".51"/>
<circle cx="69.9" cy="164.1" r=".51"/>
<circle cx="235" cy="106.9" r=".51"/>
<circle cx="129.5" cy="61.2" r=".51"/>
</g>
<g fill="none" stroke="#000084" stroke-width=".18">
<path d="M74.3 58.1l1.2 1.2M74.3 40.3l1.2 1.2M75.5 58.1l-1.2 1.2M75.5 40.3l-1.2 1.2M74.3 78.4l1.2 1.2M74.3 65.7l1.2 1.2M74.3 63.1l1.2 1.3M74.3 60.6l1.2 1.2M75.5 78.4l-1.2 1.2M75.5 65.7l-1.2 1.2M75.5 63.1l-1.2 1.3M75.5 60.6l-1.2 1.2"/>
<path d="M74.3 91.1l1.2 1.2M75.5 91.1l-1.2 1.2"/>
</g>
<text font-size="2.8" fill="#840000" x="178" y="190.5">Title: Eurorack DigiLFO module</text>
<g font-size="2.1" fill="#840000">
<text x="178" y="172">Eurorack microcontroller-based VC-LFO module</text>
<text x="178" y="169">COMPLETED</text>
<text x="178" y="178">Copyright © 2021 Len Popp CC BY</text>
<text x="178" y="175">4HP module designed for Delptronics Module Construction Set</text>
<text x="178" y="184">Sheet: /Main/</text>
<text x="178" y="181">Len Popp</text>
<text x="178" y="186.7">File: Main.sch</text>
<text x="178" y="196.9">KiCad E.D.A. kicad (5.1.10)-1</text>
<text x="178" y="194.1">Size: A4</text>
<text x="200" y="194.1">Date: 2021-12-05</text>
<text x="263" y="194.1">Rev: 1.0</text>
<text x="263" y="196.9">Id: 2/2</text>
</g>
<g font-size="1.8" fill="#840000">
<text x="35" y="11.9">1</text>
<text x="85" y="11.9">2</text>
<text x="135" y="11.9">3</text>
<text x="185" y="11.9">4</text>
<text x="235" y="11.9">5</text>
<text x="285" y="11.9">6</text>
<text x="10.4" y="35.9">A</text>
<text x="37.6" y="30.5">7</text>
<text x="72.7" y="30.5">14</text>
<text x="72.7" y="33">15</text>
<text x="72.7" y="35.6">16</text>
<text x="285.4" y="35.9">A</text>
<text x="37.1" y="38.1">20</text>
<text x="72.7" y="38.1">17</text>
<text x="72.7" y="40.6">18</text>
<text x="206.5" y="40.6">2</text>
<text x="72.7" y="43.2">19</text>
<text x="73.2" y="45.7">9</text>
<text x="91.6" y="45.7">3</text>
<text x="206.5" y="45.7">3</text>
<text x="219.2" y="43.2">1</text>
<text x="37.1" y="50.8">21</text>
<text x="72.7" y="48.3">10</text>
<text x="72.7" y="53.3">23</text>
<text x="91.6" y="50.8">1</text>
<text x="97.9" y="48.3">2</text>
<text x="72.7" y="55.9">24</text>
<text x="72.7" y="58.4">25</text>
<text x="72.7" y="61">26</text>
<text x="72.7" y="63.5">27</text>
<text x="131.1" y="64.2" transform="rotate(-90 131.1 64.2)">1</text>
<text x="72.7" y="66">28</text>
<text x="73.2" y="68.6">1</text>
<text x="114.5" y="66">1</text>
<text x="114.5" y="68.6">2</text>
<text x="114.5" y="71.1">3</text>
<text x="131.1" y="71.9" transform="rotate(-90 131.1 71.9)">2</text>
<text x="73.2" y="73.7">2</text>
<text x="73.2" y="76.2">3</text>
<text x="114.5" y="73.7">4</text>
<text x="114.5" y="76.2">5</text>
<text x="168.7" y="73.1" transform="rotate(-90 168.7 73.1)">1</text>
<text x="218.7" y="73.7">13</text>
<text x="231.4" y="76.2">14</text>
<text x="251.7" y="77.1">OUT-1</text>
<text x="73.2" y="78.7">4</text>
<text x="73.2" y="81.3">5</text>
<text x="73.2" y="83.8">6</text>
<text x="114.5" y="78.7">6</text>
<text x="157" y="78.7">3</text>
<text x="157" y="83.8">4</text>
<text x="157" y="81.3">5</text>
<text x="170.8" y="80.9">DAC</text>
<text x="179.9" y="78.7">8</text>
<text x="218.7" y="78.7">12</text>
<text x="10.4" y="85.9">B</text>
<text x="37.6" y="88.9">8</text>
<text x="72.7" y="86.4">11</text>
<text x="72.7" y="88.9">12</text>
<text x="84.6" y="87.2">IN-SW-RANGE-HI</text>
<text x="84.6" y="89.8">IN-SW-FUNCTION</text>
<text x="84.6" y="84.7">IN-SW-RANGE-LO</text>
<text x="157" y="86.4">2</text>
<text x="166.9" y="85.8" transform="rotate(-90 166.9 85.8)">CNTRL</text>
<text x="170.8" y="86">DAC</text>
<text x="179.9" y="86.4">6</text>
<text x="285.4" y="85.9">B</text>
<text x="37.1" y="91.4">22</text>
<text x="72.7" y="91.4">13</text>
<text x="168.7" y="93.4" transform="rotate(-90 168.7 93.4)">7</text>
<text x="219.2" y="104.1">6</text>
<text x="231.9" y="106.7">7</text>
<text x="250.4" y="107.6">OUT-2</text>
<text x="219.2" y="109.2">5</text>
<text x="25.9" y="129.2">POT-IN-1</text>
<text x="168.7" y="131.5" transform="rotate(-90 168.7 131.5)">1</text>
<text x="10.4" y="135.9">C</text>
<text x="100.6" y="133">LED-A</text>
<text x="101" y="136.8">LED-C</text>
<text x="157" y="137.2">5</text>
<text x="157" y="134.6">6</text>
<text x="219.2" y="134.6">9</text>
<text x="231.9" y="137.2">8</text>
<text x="285.4" y="135.9">C</text>
<text x="109.5" y="141.3" transform="rotate(-90 109.5 141.3)">3</text>
<text x="157" y="139.7">2</text>
<text x="157" y="142.2">3</text>
<text x="182.4" y="139.7">8</text>
<text x="218.7" y="139.7">10</text>
<text x="250.4" y="138">OUT-3</text>
<text x="103.8" y="145.3">2</text>
<text x="109.5" y="147.2" transform="rotate(-90 109.5 147.2)">1</text>
<text x="157" y="144.8">4</text>
<text x="168.7" y="149.3" transform="rotate(-90 168.7 149.3)">7</text>
<text x="24.7" y="164.7">POT-IN-2</text>
<text x="10.4" y="185.9">D</text>
<text x="285.4" y="185.9">D</text>
<text x="35" y="199.9">1</text>
<text x="85" y="199.9">2</text>
<text x="135" y="199.9">3</text>
<text x="185" y="199.9">4</text>
<text x="235" y="199.9">5</text>
<text x="285" y="199.9">6</text>
</g>
<g font-size="1.8" fill="#0000c2">
<text x="22.9" y="20.3">Microcontroller</text>
<text x="157.5" y="20.3">Digital to Analog</text>
<text x="195.6" y="20.3">Output</text>
<text x="157.5" y="25.9">Analog signal range is</text>
<text x="157.5" y="27.9">0 V to +4.096 V</text>
<text x="195.6" y="26.7">Output range is -5 V to +5 V</text>
<text x="24.1" y="49.5">AREF = AVCC</text>
<text x="184.1" y="69.1">Output is filtered</text>
<text x="184.1" y="71.1">at 1 kHz</text>
<text x="94" y="111.7">Blinky!</text>
<text x="22.9" y="115.5">CV Input</text>
<text x="22.9" y="122.4">IN-1 is set by a pot on the front panel.</text>
<text x="22.9" y="124.5">Range is 0 V to +5 V.</text>
<text x="22.9" y="148.8">IN-2 is from an external input, attenuated</text>
<text x="22.9" y="150.8">by a pot on the front panel.</text>
<text x="22.9" y="152.9">0-10 V range is reduced to 0-5 V and</text>
<text x="22.9" y="154.9">clamped to fit the range of the ADC.</text>
<text x="177.5" y="162.8">All fixed resistors are 1% tolerance unless otherwise specified.</text>
<text x="177.5" y="164.8">All eletrolytic capacitors are rated for 25VDC unless otherwise specified.</text>
<text x="31.7" y="190.2">This work is licensed under the Creative Commons Attribution 4.0 International License.</text>
<text x="31.7" y="192.2">To view a copy of this license, visit http://creativecommons.org/licenses/by/4.0/</text>
<text x="31.7" y="194.3">or send a letter to Creative Commons, PO Box 1866, Mountain View, CA 94042, USA.</text>
</g>
<g font-size="1.8" fill="#008484">
<text x="24.2" y="25.7">+5V</text>
<text x="39.6" y="25.1">U2</text>
<text x="40.5" y="27.6">ATmega328P-PU</text>
<text x="28.5" y="35.3">C6</text>
<text x="195.6" y="32.1">+5V</text>
<text x="28.8" y="37.6">100N</text>
<text x="198.8" y="40.4">R5</text>
<text x="23.6" y="46">GND</text>
<text x="128.3" y="47.3">+5V</text>
<text x="198.9" y="42.7">10K</text>
<text x="208.4" y="46.6">+</text>
<text x="92.9" y="53.6">Y1</text>
<text x="198.8" y="50.6">R7</text>
<text x="198.9" y="52.9">20K</text>
<text x="210.8" y="52.9">TL074</text>
<text x="211.6" y="50.3">U5A</text>
<text x="28.5" y="55.6">C7</text>
<text x="28.8" y="58">100N</text>
<text x="91.2" y="55.7">16MHz</text>
<text x="98.5" y="54.9">GND</text>
<text x="131.5" y="55.6">R3</text>
<text x="131.6" y="58">10K</text>
<text x="167.7" y="58.8">+5V</text>
<text x="108" y="65.1">+5V</text>
<text x="117" y="64.4">J1</text>
<text x="171.9" y="62.9">100N</text>
<text x="172.9" y="60.6">C9</text>
<text x="195" y="61.2">GND</text>
<text x="224.4" y="60.4">R13</text>
<text x="224.4" y="62.8">30K</text>
<text x="23.6" y="66.3">GND</text>
<text x="132" y="69.4">RESET</text>
<text x="132.3" y="67.1">JP1</text>
<text x="163.9" y="71.4">U3</text>
<text x="209.2" y="71.6">20K</text>
<text x="209.7" y="69.3">R4</text>
<text x="242.2" y="69.6">R16</text>
<text x="242.7" y="71.9">1K</text>
<text x="157.9" y="73.3">MCP4822</text>
<text x="177.2" y="72.6">GND</text>
<text x="187.6" y="76.7">47K</text>
<text x="188.1" y="74.4">R9</text>
<text x="105.6" y="83.7">C8</text>
<text x="116.9" y="82.2">FTDI USB-TTL</text>
<text x="127.7" y="79">GND</text>
<text x="159.8" y="79.6">SCK</text>
<text x="159.8" y="82.2">LDAC</text>
<text x="169.5" y="78.3" transform="rotate(-90 169.5 78.3)">Vdd</text>
<text x="175.6" y="79.6">VA</text>
<text x="221.1" y="79.6">+</text>
<text x="224.3" y="83.4">U5D</text>
<text x="104.6" y="86">100N</text>
<text x="109.9" y="86.6">GND</text>
<text x="159.8" y="87.2">CS</text>
<text x="159.8" y="84.7">SDI</text>
<text x="175.6" y="87.2">VB</text>
<text x="198.8" y="84.9">C11</text>
<text x="198.8" y="87.2">3N3</text>
<text x="223.5" y="85.9">TL074</text>
<text x="169.5" y="90.7" transform="rotate(-90 169.5 90.7)">Vss</text>
<text x="193.8" y="95.5">GND</text>
<text x="224.4" y="90.9">R14</text>
<text x="224.4" y="93.2">30K</text>
<text x="32.5" y="99.3">GND</text>
<text x="167.1" y="100.6">GND</text>
<text x="209.7" y="99.8">R6</text>
<text x="242.2" y="100.1">R17</text>
<text x="187.6" y="104.9">R10</text>
<text x="187.6" y="107.2">47K</text>
<text x="209.2" y="102.1">20K</text>
<text x="242.7" y="102.4">1K</text>
<text x="221.1" y="110.1">+</text>
<text x="224.3" y="113.8">U5B</text>
<text x="97.4" y="115.9">+12V</text>
<text x="152.5" y="115.9">+5V</text>
<text x="167.7" y="117.2">+5V</text>
<text x="172.4" y="119">C10</text>
<text x="198.8" y="115.3">C12</text>
<text x="198.8" y="117.6">3N3</text>
<text x="223.5" y="116.4">TL074</text>
<text x="101" y="125.3">1K</text>
<text x="101.1" y="123">R20</text>
<text x="155.7" y="124.2">R19</text>
<text x="171.9" y="121.3">100N</text>
<text x="193.8" y="126">GND</text>
<text x="224.4" y="121.4">R15</text>
<text x="224.4" y="123.7">30K</text>
<text x="155.9" y="126.5">100K</text>
<text x="158" y="131.7">MCP4821</text>
<text x="164.1" y="129.2">U4</text>
<text x="177.2" y="131.1">GND</text>
<text x="209.7" y="130.3">R8</text>
<text x="242.2" y="130.6">R18</text>
<text x="159.8" y="135.5">SHDN</text>
<text x="169.5" y="136.7" transform="rotate(-90 169.5 136.7)">Vdd</text>
<text x="187.6" y="135.4">R11</text>
<text x="187.6" y="137.7">47K</text>
<text x="209.2" y="132.6">20K</text>
<text x="242.7" y="132.9">1K</text>
<text x="93.6" y="139.2">R12</text>
<text x="93.6" y="141.5">10K</text>
<text x="110.4" y="143.3">Q1</text>
<text x="159.8" y="140.6">CS</text>
<text x="159.8" y="143.1">SCK</text>
<text x="159.8" y="138">LDAC</text>
<text x="176.7" y="140.6">Vout</text>
<text x="221.1" y="140.6">+</text>
<text x="110.8" y="145.6">2N3904</text>
<text x="159.8" y="145.7">SDI</text>
<text x="169.5" y="146.6" transform="rotate(-90 169.5 146.6)">Vss</text>
<text x="198.8" y="145.8">C13</text>
<text x="198.8" y="148.1">3N3</text>
<text x="223.5" y="146.9">TL074</text>
<text x="224.3" y="144.3">U5C</text>
<text x="68.6" y="150.2">+5V</text>
<text x="106.1" y="153.9">GND</text>
<text x="51.2" y="161.8">100K</text>
<text x="52.2" y="159.5">R1</text>
<text x="72.1" y="158.5">D3</text>
<text x="72.5" y="160.8">1N5711</text>
<text x="167.1" y="157.7">GND</text>
<text x="193.8" y="156.5">GND</text>
<text x="60.4" y="168.7">R2</text>
<text x="60.6" y="171">100K</text>
<text x="72.1" y="168.7">D4</text>
<text x="72.5" y="171">1N5711</text>
<text x="56.6" y="179.3">GND</text>
<text x="68" y="179.3">GND</text>
</g>
<g font-size="1.8" fill="#840084">
<text x="65.5" y="27.6">16 MHz</text>
<text x="239.8" y="74.2">5%, 1/4 W</text>
<text x="239.8" y="104.7">5%, 1/4 W</text>
<text x="102.1" y="127.6">5%, 1/4 W</text>
<text x="239.8" y="135.2">5%, 1/4 W</text>
</g>
<g font-size="1.8">
<text x="106.7" y="35.6">SPI-CS-2</text>
<text x="106.7" y="33">SPI-CS-1</text>
<text x="106.7" y="30.5">LDAC</text>
<text x="106.7" y="38.1">SPI-MOSI</text>
<text x="106.7" y="43.2">SPI-SCLK</text>
<text x="222.2" y="43.2">VREF</text>
<text x="76.2" y="53.3">CV-IN-2</text>
<text x="76.2" y="55.9">CV-IN-1</text>
</g>
<g font-size="1.4" fill="#008484">
<text x="39.9" y="31.2">VCC</text>
<text x="53.2" y="31.2">(PCINT0/CLKO/ICP1/PB0)d8</text>
<text x="56.8" y="33.8">(PCINT1/OC1A/PB1)d9</text>
<text x="39.9" y="38.9">AVCC</text>
<text x="52" y="38.9">(PCINT3/OC2A/MOSI/PB3)d11</text>
<text x="53.7" y="36.3">(PCINT2/OC1B/SS/PB2)d10</text>
<text x="56.3" y="41.4">(PCINT4/MISO/PB4)d12</text>
<text x="53.2" y="46.5">(PCINT6/TOSC1/PB6)XTAL1</text>
<text x="56.9" y="43.9">(PCINT5/SCK/PB5)d13</text>
<text x="39.9" y="51.6">AREF</text>
<text x="53.2" y="49">(PCINT7/TOSC2/PB7)XTAL2</text>
<text x="56.2" y="59.2">(PCINT10/ADC2/PC2)a2</text>
<text x="56.9" y="54.1">(PCINT8/ADC0/PC0)a0</text>
<text x="56.9" y="56.6">(PCINT9/ADC1/PC1)a1</text>
<text x="52.8" y="64.3">(PCINT12/SDA/ADC4/PC4)a4</text>
<text x="56.2" y="61.7">(PCINT11/ADC3/PC3)a3</text>
<text x="52.9" y="66.8">(PCINT13/SCL/ADC5/PC5)a5</text>
<text x="56.9" y="69.3">(PCINT14/RESET/)PC6</text>
<text x="118.1" y="66.8">GND Blk</text>
<text x="118.1" y="69.3">CTS</text>
<text x="118.1" y="71.9">VCC</text>
<text x="56.9" y="74.4">(PCINT16/RXD/PD0)d0</text>
<text x="57.1" y="77">(PCINT17/TXD/PD1)d1</text>
<text x="118.1" y="74.4">TXO</text>
<text x="118.1" y="77">RXI</text>
<text x="52.5" y="82">(PCINT19/OC2B/INT1/PD3)d3</text>
<text x="56.9" y="79.5">(PCINT18/INT0/PD2)d2</text>
<text x="118.1" y="79.5">DTR Grn</text>
<text x="39.9" y="89.7">GND</text>
<text x="52.4" y="89.7">(PCINT22/OC0A/AIN0/PD6)d6</text>
<text x="53.9" y="87.1">(PCINT21/OC0B/T1/PD5)d5</text>
<text x="54.9" y="84.6">(PCINT20/XCK/T0/PD4)d4</text>
<text x="39.9" y="92.2">GND</text>
<text x="56.7" y="92.2">(PCINT23/AIN1/PD7)d7</text>
</g>
</svg>
